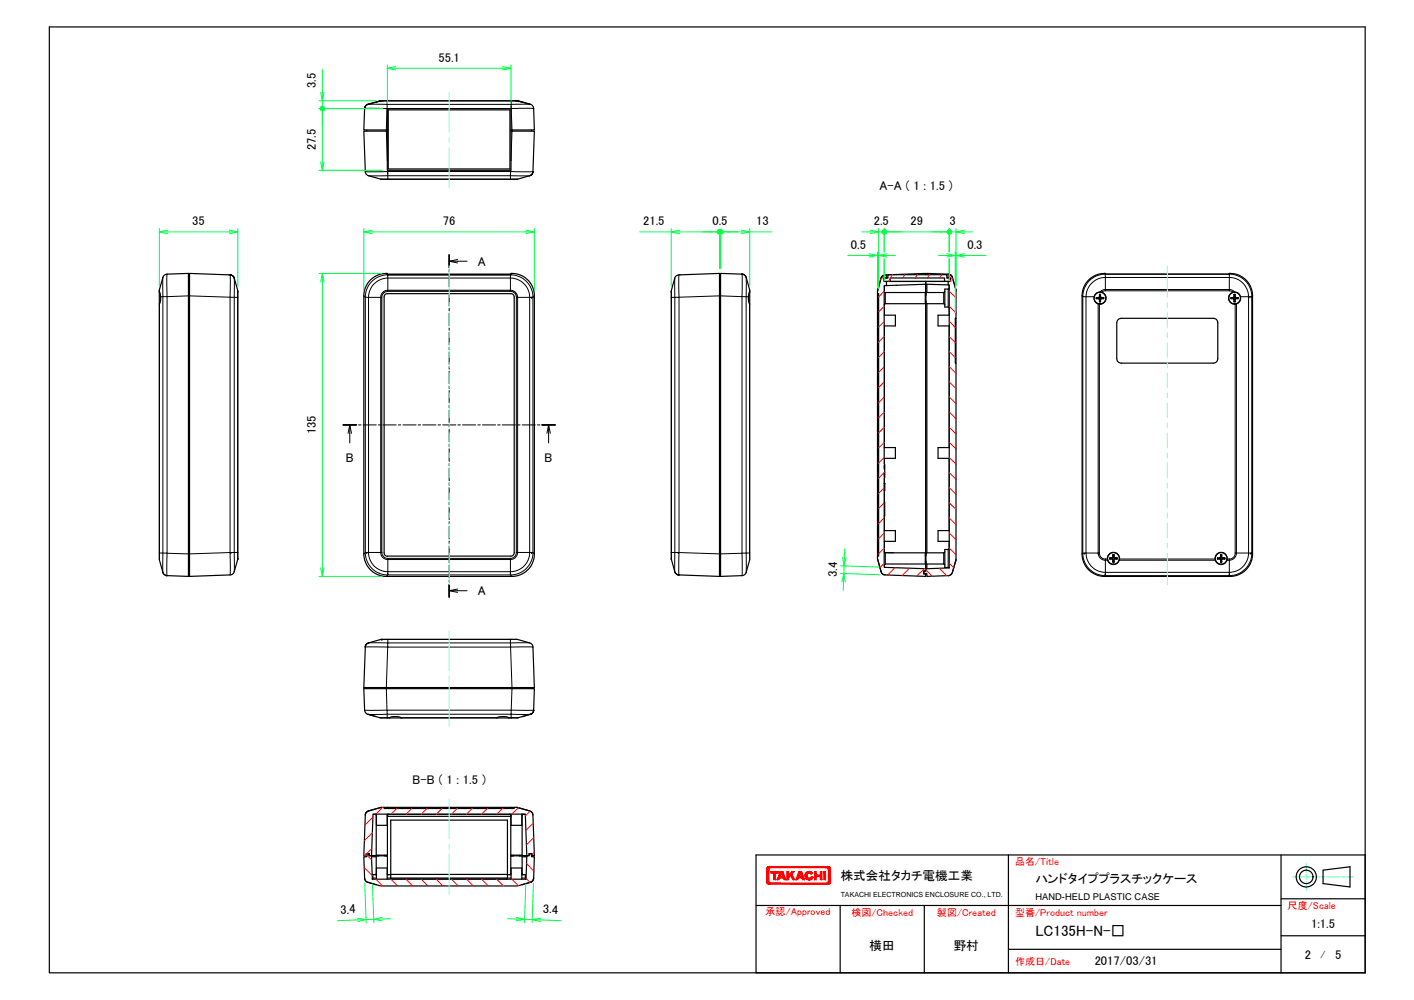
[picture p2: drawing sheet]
<svg xmlns="http://www.w3.org/2000/svg" width="420mm" height="297mm" viewBox="0 0 420 297" stroke-linecap="round" stroke-linejoin="round" font-family="sans-serif">
<g fill="none" stroke="#000" stroke-width=".3">
<path d="M109.3 31h42.6M113.4 30h1.7M115.1 29.9l36.8 .1M115.1 30l-.1 1.3a.68 .68 0 0 1-.1 .9 .68 .68 0 0 1-.9 0h-5.7M151.9 31v1.2M151.9 30h1.6M151.9 29.9v.1M151.9 30v1M151.9 32.2h-36.9l-.2 6.7 .3 8.7M151.9 32.2h6.7M151.9 32.2l.2 6.7-.3 8.7M154 30h.1"/>
<path d="M157.6 31h-5.7M109.5 52.2h47.9M113.1 53.2l2.1 .1M115.2 50.6v.3l-.3 .1-6.3-.1M151.7 50.6v.3h-36.5v2.3l36.5 .1M158.4 50.9h-6.7v2.3h2.1M133.5 77.6h5.3M133.5 75.7v3.8M136 77.1l-2.5 .5 2.5 .5M47.4 86v.7M47.4 90.3v74M47.7 88.1h.7"/>
<path d="M48.4 82.4v5.7M48.4 88.1h1.2v76.2h-1.2M48.4 88.1v76.2M49.6 81.4v6.7l6.7-.2 12.1 .4v75.8h1.2M68.4 81.6v5.7a.75 .75 0 0 0 .1 .9 .75 .75 0 0 0 .9 .1h1.2M69.6 82.6v81.5M70.6 86.2v2.1M70.7 88.3v75.8M108.1 87.9l.5 .4v75.8h.9M113.1 88.3h.4v75.8h-.4zM114.8 81.2l.3 .3M115.2 81.6a6.5 6.5 0 0 0-6.6 6.7h4.5a2.17 2.17 0 0 1 2.1-2.1v.4a1.74 1.74 0 0 0-1.7 1.7"/>
<path d="M115.2 81.6h.1M133.5 80.1v.7M133.5 81.5v3.7M133.5 85.9v.7M133.5 87.2v3.8M133.5 91.6v.8M133.5 93v3.8M133.5 97.4v.7M133.5 98.7v3.8M151.7 86.6a1.74 1.74 0 0 1 1.7 1.7h.4a2.17 2.17 0 0 0-2.1-2.1v-3.8a.51 .51 0 0 1 .3-.8 6.6 6.6 0 0 1 6.4 6.7l.4-.4M151.7 81.6h-36.5v4.6h36.5v.4h-36.5M152.1 81.2l-.3 .3"/>
<path d="M153.4 88.3v75.8M157.4 88.3h1v75.8h-1zM199.5 86.2v2.1M200.5 82.6v5.7h-1v75.8h1M200.5 88.3h1.3v75.8h-1.3zM201.8 81.6v6.7l12-.4 6.7 .2v76.2M220.5 81.4v5.7a.73 .73 0 0 0 .1 .9 .73 .73 0 0 0 .9 .1h.2M221.7 88.1h.7M221.7 88.1v76.2M221.7 82.4v5.7M222.7 86v.7M222.7 90.3v74"/>
<path d="M260.7 88.2h.4M260.8 86.2h.1M262.8 84.9v1.8M262.8 90.3v3.3M262.8 96.8v36.1M263.1 86.9v3.3M280.4 86.9v3.3M281.7 85.9v5.3M282 84.6v1.1M282 91.4v2.2M282 96.8v36.1M283.9 95.9h.2"/>
<path d="M321.5 87.9l.2 .2v76.2M322.7 88.1v76.2M322.7 88.1h2.4M325.7 88.4v.3M325.8 88.4v.3M326.3 90.3v74M326.5 88.4v.1M326.5 88.6v.2M326.7 90.3v74M326.7 88.2h.1M326.7 88.9h.1M326.7 89.7h.3"/>
<path d="M326.7 87.5h.3M326.7 89.6h.3M326.7 87.4h.3M327 88.2h.1M327 88.9h.1M327.2 88.4v.1M327.2 88.6v.2M327.9 88.4v.3M328 88.4v.3M328.2 81.2l.2 .2M328.4 81.4l.1 1M328.4 81.4a6.6 6.6 0 0 0-6.6 6.7h.9"/>
<path d="M328.5 82.4h36.8a5.7 5.7 0 0 1 5.7 5.7M328.5 86.4h36.8M328.5 86h36.8v.4M328.5 82.4a5.8 5.8 0 0 0-5.8 5.7M328.5 86l-1.1 .3-.6 .4M328.5 82.4v3.6M328.5 86v.4l-1.2 .4M365.3 86.4l1.1 .4M365.5 81.2l-.2 .2h-36.9M365.7 88.4v.3M365.8 88.4v.3M366.5 88.4v.1"/>
<path d="M366.5 88.6v.2M366.7 88.2h.1M366.7 88.9h.1M366.7 89.6h.3M366.7 87.4h.3M366.7 89.7h.3M366.7 87.5h.3M366.9 86.7l-.7-.5-.9-.2v-3.8a.46 .46 0 0 1-.1-.5 .46 .46 0 0 1 .4-.3 6.6 6.6 0 0 1 6.4 6.7l.2-.2M366.9 88.2h.2M366.9 88.9h.2M367 90.3v74M367.2 88.4v.1"/>
<path d="M367.2 88.6v.2M367.4 90.3v74M367.9 88.4v.3M368 88.4v.3M368.6 88.1h2.4M371 88.1h1v76.2h-1M371 88.1v76.2M133.5 103.1v.8M133.5 104.5v3.7M133.5 108.9v.7M133.5 110.3v3.7M133.5 114.7v.7"/>
<path d="M133.5 116v3.8M283.9 106.6h.2M102 126.2h3.9M103.4 128.7l.5-2.5 .5 2.5M103.9 126.2v5.4M106.5 126.2h.8M107.9 126.2h3.9M112.4 126.2h.8M113.8 126.2h3.9M118.4 126.2h.7M119.7 126.2h3.9M124.2 126.2h.8"/>
<path d="M125.6 126.2h3.9M130.2 126.2h.7M131.5 126.2h4M133.5 120.4v.8M133.5 121.8v3.7M133.5 126.2v.7M133.5 127.5v3.8M133.5 131.9v.8M133.5 133.3v3.8M133.5 137.7v.7M133.5 139.1v3.7M136 126.2h.8"/>
<path d="M137.4 126.2h3.9M142 126.2h.7M143.4 126.2h3.9M147.9 126.2h.7M149.2 126.2h4M153.8 126.2h.7M155.2 126.2h3.9M159.7 126.2h.7M161 126.2h4M162.5 128.7l.5-2.5 .5 2.5M163 126.2v5.4M262.8 136.1v1.8"/>
<path d="M282 136.1v21.5M133.5 143.4v.8M133.5 144.8v3.8M133.5 149.2v.7M133.5 150.6v3.7M133.5 155v.7M133.5 156.3v3.8M262.7 143.9h.2M262.7 144.1h.2M262.7 144.4h.2M262.7 144.8h.2M262.7 145.1h.2"/>
<path d="M262.7 145.3h.2M262.8 141.9v1.7M262.8 145.7v3.5M262.8 153.2v4.4M47.3 164.3h.1M47.4 164.3h.1M47.4 164.3v2.1M47.4 164.3h1M48.4 164.3v5.7M68.4 170.8v-6.7l-12.1 .4-6.7-.2v6.7M69.6 164.1v5.7M69.6 164.1h1"/>
<path d="M70.6 164.1v2.1M108.1 164.5l.5-.4a6.6 6.6 0 0 0 6.6 6.7l-.4 .4M109.5 164.1v-75.8a5.8 5.8 0 0 1 5.7-5.7h36.5a5.8 5.8 0 0 1 5.7 5.7h-3.6v75.8h3.6M109.5 164.1h3.6a2.1 2.1 0 0 0 2.1 2.1v-.3M109.5 164.1a5.7 5.7 0 0 0 5.7 5.7M113.5 164.1a1.73 1.73 0 0 0 1.7 1.8M115.2 165.9h36.5M115.2 169.8h36.5v1h-36.5zM133.5 175.5h5.3M133.5 160.7v.8M133.5 162.1v3.7M133.5 166.5v.7"/>
<path d="M133.5 167.8v3.8M133.5 172.2v.8M133.5 173.6v3.8M136 175l-2.5 .5 2.5 .5M151.7 165.9v.3h-36.5v3.6M153.4 164.1h.4a2.1 2.1 0 0 1-2.1 2.1v3.6a5.7 5.7 0 0 0 5.7-5.7M153.4 164.1a1.73 1.73 0 0 1-1.7 1.8M158.8 164.5l-.4-.4a6.6 6.6 0 0 1-6.7 6.7l.4 .4M199.5 164.1v2.1M200.5 164.1v5.7M220.5 164.3l-6.7 .2-12-.4v6.7M220.5 164.3v6.7"/>
<path d="M221.7 164.3v5.7M221.7 164.3h-1.2M221.7 164.3h1M222.7 164.3h.1M222.7 164.3v2.1M260.7 164.2h.4M262.8 167.7v.8M262.8 160.8v3.3l2.7 .1M263.1 164.2v3.3M274.9 164.5h.2M280.4 164.2v3.3M281.7 163.2v5.4"/>
<path d="M282 168.7h.1M282 160.8v2.3M284 166.4h.1M321.7 164.3a6.6 6.6 0 0 0 6.7 6.7l-.2 .2M321.7 164.3l-.2 .2M322.7 164.3h3.6M322.7 164.3h-1M322.7 164.3a5.8 5.8 0 0 0 5.8 5.7M326.3 164.3h.1M326.3 164.3h.4M326.3 164.3a2.17 2.17 0 0 0 2.2 2.1v-.3M326.7 164.3a1.77 1.77 0 0 0 1.8 1.8"/>
<path d="M328.5 166.1h.5M328.5 170h36.8v1h-36.9zM329.1 166.4h-.6v3.6M329.8 165.7v.3M329.9 165.7v.3M330.5 165.7v.1M330.5 165.9v.2M330.7 165.5h.1M330.7 166.2h.1M330.7 166.9h.3M330.7 164.8h.3M330.7 167h.3"/>
<path d="M330.9 165.5h.2M330.9 166.2h.2M331.2 165.9v.2M331.2 165.7v.1M331.9 165.7v.3M332.6 166.4h28.5M332.6 166.1h28.4M361.7 165.7v.3M361.8 165.7v.3M362.5 165.7v.1M362.5 165.9v.2M362.7 165.5h.1"/>
<path d="M362.7 166.2h.1M362.7 166.9h.3M362.7 164.8h.3M362.7 167h.3M362.9 165.5h.1M362.9 166.2h.1M363.2 165.7v.1M363.2 165.9v.2M363.9 165.7v.3M364.6 166.1h.7M365.3 166.1v.3h-.7M367 164.3h.4"/>
<path d="M367 164.3a1.74 1.74 0 0 1-1.7 1.8M367.4 164.3a2.17 2.17 0 0 1-2.1 2.1v3.6a5.7 5.7 0 0 0 5.7-5.7M367.4 164.3h3.6M367.4 164.3h.1M372.2 164.5l-.2-.2a6.6 6.6 0 0 1-6.7 6.7l.2 .2M108.6 192.2h6.6l-.4 12 .2 6.7h-6.7M109.5 191h5.7M115.2 189.9h-2.1M115.2 191h36.5v1.2h-36.5zM151.7 189.9h-36.5v1.1M153.8 189.9h-2.1v1.1h5.7M158.4 192.2h-6.7l.4 12-.2 6.7h6.7"/>
<path d="M109.3 212.2h5.8v1h-2.2M115 210.9h36.9v.4v.9h-36.8zM115.7 213.2l-.6 .1M119.2 213.2h28.5M151.9 212.2h5.7M151.9 212.2v1h-.7M154 213.2l-2.1 .1M115.1 239.8v.4M151.8 239.8v.4M153.8 239.9h.1M108.8 253.6v.6M109.7 253.6h.1"/>
<path d="M110.8 241.9h.8M111.8 242.1h.1M111.8 259.5h.1M114.8 254v.2M115.1 242.1h.1M115.1 259.5h.1M115.2 241.9v.6M115.2 241.9h36.4M151.7 241.9v.6M151.8 242.1h.1M151.8 259.5h.1M152.1 254v.2"/>
<path d="M152.1 254.2h.1M155.1 242.1h.1M155.1 259.5h.1M155.3 241.9h.8M157.3 253.6h.1M158.1 253.6v.6M110.6 261.1h.1M110.8 260.8h1.1M115.1 260.8h1M116.3 261.1h34.4M150.8 260.8h1.1M155.1 260.8h1"/>
<path d="M156.2 261.1h.1"/>
</g>
<g fill="none" stroke="#000" stroke-width=".36">
<path d="M14.7 8h390.9v281h-390.9zM108.4 31.9l-.3 6.7h7M108.8 31.3l-.5 .9 .5-.9 .5-.3zM109 38.6v.3M112.9 30l-3.6 1M112.9 30l-1.1 .3M113.9 29.9h39.1M113.9 29.9l-4.6 1.1M113.9 29.9l-1 .1M115.1 38.9h-7l.5 12.3 .3 .6 .5 .4 3.9 1.1h40.3l3.8-1.1M115.1 32.3h36.7v18.3h-36.7zM115.4 32.6h36.1v17.6h-36.1z"/>
<path d="M151.8 38.9h7l-.4 12M153 29.9l1 .1M153 29.9l4.6 1.1M154 30l3.6 1M154 30l1.1 .3M157.6 31l.8 .5 .2 .7 .2 6.4h-7M157.9 38.6v.3M158.4 50.9l-.1 .4M158.4 50.9l-.3 .9-.7 .4 .7-.4zM47.3 86.8l1.1-4.5 .5-.6 .7-.3 6.4-.2v90l-6.4-.2M47.3 90.3v75.8l1.1 4 .5 .7 .7 .2M47.3 86.8l.3 .6 .1 1.4-.4 1.5"/>
<path d="M47.3 86.8v3.5M56 82.1h.3M56 81.6h.3M68.4 81.6l.7 .3 .5 .7-.5-.7zM68.7 81.7l-12.4-.5v90l12.5-.5 .8-.8 1-3.7 .1-79.6-1.1-4M109.9 83.4a6.7 6.7 0 0 1 5.2-2.2v.4h36.7v-.4a6.7 6.7 0 0 1 7 6.7v76.6a6.6 6.6 0 0 1-6.7 6.7h-37.3a6.7 6.7 0 0 1-6.7-6.7v-76.6a6.8 6.8 0 0 1 1.8-4.5zM114.5 87.4l.6-.2h36.7l.4 .1 .5 .5 .1 76.4-.6 .9-37.3 .1-.7-.6-.1-76.4zM115.1 81.4h36.7M213.8 82.1h.3M213.8 81.6h.3M220.5 81.4l.7 .3 .5 .5 1.1 4.6M220.5 81.4l-6.4-.2v90l6.4-.2 .7-.2 .5-.6 1.1-4v-75.9"/>
<path d="M220.5 81.4l.3 .1M222.7 86.7l-.2 .4-.1 1.5 .4 1.7M222.7 86.7l.1 .1M222.8 86.8v3.5M260.7 87.2v78M262.3 81.9l1.1-.3v1h-.7v1h.7v1.2l-.7 .1v83.5l12.4 .5v.7h-.6v.9h.6v.7l-12.1-.4a1.28 1.28 0 0 1-1.2-1l-1.1-3.8v-.8h.4v-78h-.4v-.8l1.2-4zM262.7 86.6l.4 .3h11.8v3.3h-11.8l-.4 .4M262.7 82.6h1.1v-1h17.6v1h1v1h-1.7v-1h-16.2v1h-1.8zM262.7 93.6h3.4v3.2h-3.4M263 81.6l-.7 .3-.4 .5-1.2 4.2M263.4 83.6h18.3M263.4 82.5h.4"/>
<path d="M264.5 83.6h16.2M274.9 89.4h.2M274.9 87.7h.2M275.1 84.4l-11.7 .4M275.1 84.4v3.3M275.1 81.6v-.4l-11.7 .4M275.1 83.6v.8M275.1 89.4v75.6M275.1 84.4l6.6 .2M275.4 84.4v2.5M275.4 90.2v74M280.7 86.6l-.3 .3h-5.3v3.3h5.3l.3 .4"/>
<path d="M281.4 82.5h.3M281.7 81.4h.1a1.37 1.37 0 0 1 1.2 1l1.1 3.8v8.4h-.2v13.3h.2v58.3l-1.1 3.8a1.32 1.32 0 0 1-1.2 1l-6.4 .2v-.9h-.9v-.6h.6v-.8l7-.2v-84l-.4-.1v-1h.8v-1.1h-.8zM281.7 81.4l-6.3-.2v.4M281.8 81.4l.8 .4 .4 .6M281.8 81.4a1.37 1.37 0 0 1 1.2 1M282.1 85.5l-.2 .4h-1.2v5.3h1.2l.2 .3M282.1 93.6h-3.4v3.2h3.4M283 82.4l1.1 4M284.1 94.6v13.3M323.3 83.4a6.7 6.7 0 0 1 5.2-2.2v.2h36.7v-.2a6.6 6.6 0 0 1 7 6.7v76.6a6.7 6.7 0 0 1-6.7 6.7h-37.3a6.7 6.7 0 0 1-6.7-6.7v-76.6a6.7 6.7 0 0 1 1.8-4.5zM326.3 88.6l.4 .1 .1 .4M326.7 87.4l.1 .6h.2v-.6l.1 .9 .9 .1-.6 .1v.1l.6 .1-.9 .1-.1 .9v-.6h-.2l-.1 .6-.1-.9-.9-.1 .6-.1v-.1l-.6-.1a.71 .71 0 0 0 .9-.1 .71 .71 0 0 0 .1-.9z"/>
<path d="M326.8 88l-.1 .4-.4 .1M327 88v.4l.4 .1M327.4 88.6l-.4 .1v.4M332.3 94.9l.9-.3h27.3a1.3 1.3 0 0 1 1.4 1.3v10.7a1.3 1.3 0 0 1-1.4 1.3h-27.3a1.37 1.37 0 0 1-1.4-1.3v-10.7zM366.3 88.6l.4 .1 .1 .4M366.7 87.4l.1 .6h.1l.1-.6 .1 .9 .9 .1-.6 .1v.1l.6 .1-.9 .1-.1 .9-.1-.6h-.1l-.1 .6-.1-.9-.9-.1 .6-.1v-.1l-.6-.1a.7 .7 0 0 0 .9-.1 .7 .7 0 0 0 .1-.9zM366.8 88l-.1 .4-.4 .1M366.9 88l.1 .4 .4 .1M367.4 88.6l-.4 .1-.1 .4M262.7 138.7h.2M262.7 132.9h3.4v3.2h-3.4M262.9 138.2v.5"/>
<path d="M262.9 138.7v.7M282.1 132.9h-3.4v3.2h3.4M262.7 145.7h.1M262.7 149.2v4M262.7 143.6h.2M262.7 157.6h3.4v3.2h-3.4M262.9 143.9v.6M262.9 144.7v.7M262.9 143.6h.1M262.9 140.3v1.2M282.1 157.6h-3.4v3.2h3.4M49.3 170.9l.3 .1"/>
<path d="M56 170.3h.3M200.5 169.8l.6 .8 .7 .2-.7-.2zM200.5 169.8l-1-3.8v-79.6l1.2-4.2a1.48 1.48 0 0 1 1.4-.6l11.7-.4v90l-12-.4M201.4 170.7l.4 .1M213.8 170.3h.3M260.7 165.9l1.2 4.1 .4 .6 .7 .2M262.7 163.9l.4 .3h11.8v3.3h-11.8l-.4 .4M274.5 169.6v.1M274.9 166.8h.2M274.9 165h.2M275.1 170.3v.2M275.1 166.8v2.1"/>
<path d="M275.4 167.5v1.4M280.7 163.9l-.3 .3h-5.3v3.3h5.3l.3 .4M282.1 162.9l-.2 .3h-1.2v5.4l1.3 .1M284.1 166.1l-1.2 4.2-1.1 .7M330.3 165.9l.4 .1 .1 .4M330.7 164.8l.1 .5 .2-.5 .1 .8 .8 .1-.5 .1v.1l.5 .1-.8 .1-.1 .9-.1-.6-.2 .6-.1-.9-.8-.1 .5-.1v-.1l-.5-.1 .8-.1zM330.8 165.3l-.1 .4-.4 .1M330.9 165.3l.1 .4 .4 .1M331.4 165.9l-.4 .1-.1 .4M362.3 165.9l.4 .1 .1 .4M362.7 164.8l.1 .5h.1l.1-.5 .1 .8 .8 .1-.5 .1v.1l.5 .1-.8 .1-.1 .9-.1-.6h-.1l-.1 .6-.1-.9-.9-.1 .6-.1v-.1l-.6-.1 .9-.1zM362.8 165.3l-.1 .4-.4 .1"/>
<path d="M362.9 165.3l.1 .4 .4 .1M363.4 165.9l-.4 .1-.1 .4M109.1 191.2l-.5 .5v.5l.1-.7 .8-.5zM109.5 191l3.8-1.1h40.5l3.9 1.2 .6 .8 .5 12.3h-50.7l.5-12.3M109 204.2v.4M109.3 212.2l3.8 1 2.6 .1M109.3 212.2l2.4 .7M115.7 213.3a4.2 4.2 0 0 1 3.5 0M115.7 213.3h3.5M119.2 213.3h28.5M147.7 213.3a4.2 4.2 0 0 1 3.5 0M147.7 213.3h3.5"/>
<path d="M155.2 212.9l2.4-.7-3.8 1-2.6 .1M157.9 204.2v.4M158.6 210.9l-.1 .4M158.6 210.9l.2-6.3h-50.7l.2 6.3 .5 1 .5 .3M158.6 210.9l-.2 .7-.8 .6 .8-.6zM113.5 239.8l-4 1.1M114.1 239.8h38.7M153.4 239.8l4.3 1.2 .4 .4 .3 .7M108.1 254.5h.9v-.9h.7v.6h.7l.3 7h45.5l.3-7h.8v-.6h.6v.9h.9l-.2 6.3a1.33 1.33 0 0 1-1 1.3l-4 1.1h-40.3l-4-1.1a1.27 1.27 0 0 1-1-1.3zM108.8 254.2h.2M109 241.2l4.5-1.4h.6v.4h38.7v-.4h.6l4 1.1a1.32 1.32 0 0 1 1 1.2l.4 12.1h-.7v-.6h-.9v.6h-.7l-.5-12.4h-45.1l-.5 12.4h-.7v-.6h-.9v.6h-.7l.5-12.1zM109 241.2l-.4 .9 .1-.7 .8-.5z"/>
<path d="M110.4 254.5h1.4M111.5 241.8l.3 .3v11.9h3.3v-11.9l.4-.3M111.5 259.8l.3-.3v-5.3h3.3v5.3l.4 .3M111.9 241.8v3.4h3.2v-3.4M111.9 259.8h-1.1l-.2 1.3M112.6 254l-2.2 .2M114.3 254l.8 .2v-.2M115.1 259.8h1v1M115.1 242.5h36.7M116.1 243.6h34.7v16.1h-34.7zM151.5 241.8l.3 .3v11.9h3.3v-11.9l.4-.3M151.5 259.8l.3-.3v-5.3h3.3v5.3l.4 .3"/>
<path d="M151.9 241.8v3.4h3.2v-3.4M151.9 259.8h-1.1v1M152.6 254l-.8 .2v-.2M154.3 254l2.2 .2M155.1 259.8h1l.2 1.3M155.1 254.5h1.4M157.9 254.2h.2M299.6 254v35M380.7 254v35M393.1 258.5l8-1v6l-8-1zM405.6 254h-180.9v35h180.9M108.3 260.8l.3 .7 .4 .5 2.7 .8"/>
<path d="M110.6 261.1h.1M111.7 262.7l.1 .1M111.9 261.2v-3.4h3.2v3.4M116.1 260.8h34.7M116.1 260.8l.3 .4M150.8 260.8l-.3 .4M151.9 261.2v-3.4h3.2v3.4M156.3 261.1h.1M157.6 262.1l-2.5 .7M158.6 260.8l-.3 .9-.7 .4a1.32 1.32 0 0 0 1-1.3zM224.7 269h156M249.6 269v20"/>
<path d="M274.6 269v20M380.7 278h24.9M380.7 267h24.9M299.6 282h81.1"/>
<circle cx="326.9" cy="88.6" r="1.74"/>
<circle cx="326.9" cy="88.5" r="1.8"/>
<circle cx="366.8" cy="88.5" r="1.81"/>
<circle cx="366.9" cy="88.6" r="1.74"/>
<circle cx="330.8" cy="165.9" r="1.72"/>
<circle cx="330.9" cy="165.9" r="1.81"/>
<circle cx="362.8" cy="165.9" r="1.72"/>
<circle cx="362.9" cy="165.9" r="1.8"/>
<circle cx="388.2" cy="260.5" r="2"/>
<circle cx="388.2" cy="260.5" r="3"/>
</g>
<g fill="#000">
<circle cx="151.9" cy="31.5" r=".18"/>
<circle cx="115.2" cy="51.3" r=".18"/>
<circle cx="47.3" cy="86.4" r=".18"/>
<circle cx="70.7" cy="86.6" r=".18"/>
<circle cx="157.9" cy="88.3" r=".18"/>
<circle cx="199.5" cy="86.6" r=".18"/>
<circle cx="222.8" cy="86.4" r=".18"/>
<circle cx="371.4" cy="88.1" r=".18"/>
<circle cx="68.6" cy="164.1" r=".18"/>
<circle cx="70.7" cy="165.9" r=".18"/>
<circle cx="109" cy="164.1" r=".18"/>
<circle cx="115.2" cy="170.3" r=".18"/>
<circle cx="151.7" cy="170.3" r=".18"/>
<circle cx="157.9" cy="164.1" r=".18"/>
<circle cx="199.5" cy="165.9" r=".18"/>
<circle cx="201.6" cy="164.1" r=".18"/>
<circle cx="322.2" cy="164.3" r=".18"/>
<circle cx="328.4" cy="170.5" r=".18"/>
<circle cx="365.3" cy="170.5" r=".18"/>
<circle cx="371.5" cy="164.3" r=".18"/>
<circle cx="113.5" cy="189.9" r=".18"/>
<circle cx="115.2" cy="192" r=".18"/>
<circle cx="151.7" cy="192" r=".18"/>
<circle cx="153.4" cy="189.9" r=".18"/>
</g>
<g fill="#f00" stroke="#f00" stroke-width=".3">
<path d="M246.1 258.3l.7 3.7-.7-.3z"/>
<path d="M246.1 261.7l.7 .3-.7-.1z"/>
<path d="M246.1 261.9l.7 .1z"/>
<path d="M246.1 262l.6 .3-.8-.2z"/>
<path d="M246.1 262l.7 .1-.1 .2z"/>
<path d="M246.1 262h.7v.1z"/>
<path d="M245.8 262.2l.7 .4z"/>
<path d="M245.9 262.1l.7 .4-.1 .1z"/>
<path d="M245.9 262.1l.8 .2-.1 .2z"/>
<path d="M245.7 262.3l.4 .4z"/>
<path d="M245.8 262.2l.5 .5z"/>
<path d="M245.8 262.2l.7 .4-.2 .1z"/>
<path d="M245.5 262.3l.6 .4z"/>
<path d="M229.1 262.3h16.4l.6 .4z"/>
<path d="M228.5 262.7l.6-.4 17 .4z"/>
<path d="M228.5 262.7l.6-.4z"/>
<path d="M228.8 262.2l.1 .1-.4 .4z"/>
<path d="M228.1 262.6l.7-.4z"/>
<path d="M228.1 262.6l.7-.4-.5 .5z"/>
<path d="M228.3 262.7l.5-.5z"/>
<path d="M227.9 262.3l.8-.2z"/>
<path d="M227.9 262.3l.8-.2-.7 .4z"/>
<path d="M228 262.5l.7-.4-.6 .5z"/>
<path d="M227.8 262h.8z"/>
<path d="M227.8 262h.8l-.8 .1z"/>
<path d="M227.8 262.1l.8-.1-.7 .3z"/>
<path d="M227.8 262l.7-.3v.2z"/>
<path d="M228.5 258.3v3.4l-.7 .3z"/>
<path d="M227.8 258.1l.7 .2-.7 3.7z"/>
<path d="M227.8 258.1h.7v.2z"/>
<path d="M227.8 258.1l.8-.1z"/>
<path d="M227.9 257.7l.8 .2z"/>
<path d="M227.9 257.7l.7 .3-.8-.1z"/>
<path d="M227.8 257.9l.8 .1-.8 .1z"/>
<path d="M228.1 257.5l.7 .3z"/>
<path d="M228 257.6l.1-.1 .6 .4z"/>
<path d="M228 257.6l.7 .3-.8-.2z"/>
<path d="M228.5 257.4l.4 .3z"/>
<path d="M228.3 257.4l.5 .4z"/>
<path d="M228.1 257.5l.2-.1 .5 .4z"/>
<path d="M228.5 257.4l.6 .3z"/>
<path d="M228.5 257.4l17 .3h-16.4z"/>
<path d="M228.5 257.4h17.6l-.6 .3z"/>
<path d="M245.5 257.7l.6-.3z"/>
<path d="M245.7 257.7l.4-.3z"/>
<path d="M245.8 257.8l.7-.3-.6 .4z"/>
<path d="M245.8 257.8l.5-.4 .2 .1z"/>
<path d="M246.1 257.4h.2l-.5 .4z"/>
<path d="M245.9 257.9l.8-.2z"/>
<path d="M245.9 257.9l.7-.3 .1 .1z"/>
<path d="M245.9 257.9l.6-.4 .1 .1z"/>
<path d="M246.1 258l.7 .1z"/>
<path d="M246.1 258l.7-.1v.2z"/>
<path d="M246.1 258l.6-.3 .1 .2z"/>
<path d="M246.1 258.1h.7l-.7 .2z"/>
<path d="M246.1 258.3l.7-.2v3.9z"/>
<path d="M230.5 259.4l.8-.5v.5z"/>
<path d="M229 258.9h2.3l-.8 .5z"/>
<path d="M229 258.9l1.5 .5h-.6z"/>
<path d="M229 258.9l.9 .5h-.9z"/>
<path d="M229.9 259.4l.6 1.9h-.6z"/>
<path d="M229.9 259.4h.6v1.9z"/>
<path d="M231.9 260.3h.6l.2 .5z"/>
<path d="M232.5 260.3l1 1-.8-.5z"/>
<path d="M232.6 258.9l.9 2.4-1-1z"/>
<path d="M231.8 258.9l.4 .5-.3 .9z"/>
<path d="M231.8 258.9l.1 1.4-1 1z"/>
<path d="M231.9 260.3l-.2 .5-.8 .5z"/>
<path d="M230.9 261.3l.8-.5-.2 .5z"/>
<path d="M231.8 258.9h.8l-.4 .5z"/>
<path d="M232.6 258.9l-.1 1.4-.3-.9z"/>
<path d="M231.9 260.3l.8 .5h-1z"/>
<path d="M232.7 260.8l.8 .5h-.6z"/>
<path d="M235.3 259.7l.3 1.6-.7-1.2z"/>
<path d="M234.4 259.9l.9-.2-.4 .4z"/>
<path d="M234.4 259.9l.5 .2-.5 .6z"/>
<path d="M234.4 259.9v.8l-.6 .6z"/>
<path d="M234.4 260.7v.6h-.6z"/>
<path d="M235.3 259.7l.9 1.6h-.6z"/>
<path d="M235.3 258.9h.8l-.8 .8z"/>
<path d="M235.3 258.9v.8l-.9 .2z"/>
<path d="M233.8 258.9h.6v1z"/>
<path d="M233.8 258.9l.6 1-.6 1.4z"/>
<path d="M237.5 260.3h.6l.2 .5z"/>
<path d="M238.1 260.3l1 1-.8-.5z"/>
<path d="M238.2 258.9l.9 2.4-1-1z"/>
<path d="M237.4 258.9l.4 .5-.3 .9z"/>
<path d="M237.4 258.9l.1 1.4-1 1z"/>
<path d="M237.5 260.3l-.2 .5-.8 .5z"/>
<path d="M236.5 261.3l.8-.5-.2 .5z"/>
<path d="M237.4 258.9h.8l-.4 .5z"/>
<path d="M238.2 258.9l-.1 1.4-.3-.9z"/>
<path d="M237.5 260.3l.8 .5h-1z"/>
<path d="M238.3 260.8l.8 .5h-.6z"/>
<path d="M241 259.6l.5-.3z"/>
<path d="M241.4 259.2l-.4 .4z"/>
<path d="M241 259.5l.4-.3z"/>
<path d="M241.3 259.1l-.3 .4z"/>
<path d="M241.3 259.1l-.4 .4z"/>
<path d="M240.9 259.5l.4-.4z"/>
<path d="M241.2 259.1l-.3 .4z"/>
<path d="M241.1 259l-.3 .4z"/>
<path d="M240.9 258.9l-.1 .5z"/>
<path d="M240.8 258.9l-.1 .5z"/>
<path d="M240.8 258.9l-.2 .5z"/>
<path d="M240.7 258.9l-.1 .5z"/>
<path d="M240.5 258.8v.5z"/>
<path d="M240.4 258.8l.1 .5z"/>
<path d="M240.3 258.9l.1 .4z"/>
<path d="M240.1 258.9l.2 .4z"/>
<path d="M240.1 258.9l.2 .5z"/>
<path d="M240 258.9l.3 .5z"/>
<path d="M240 258.9l.2 .5z"/>
<path d="M239.9 259l.3 .4z"/>
<path d="M239.8 259l.3 .4z"/>
<path d="M239.8 259l.3 .5z"/>
<path d="M239.7 259.1l.4 .4z"/>
<path d="M239.7 259.1l.3 .4z"/>
<path d="M239.6 259.2l.4 .3z"/>
<path d="M239.6 259.2l.4 .4z"/>
<path d="M239.6 259.2l.4 .4-.5-.3z"/>
<path d="M239.5 259.3l.5 .3z"/>
<path d="M239.5 259.3l.4 .4z"/>
<path d="M239.4 259.4l.5 .3z"/>
<path d="M239.3 259.5l.5 .3z"/>
<path d="M239.3 259.6l.5 .2z"/>
<path d="M239.3 259.6l.5 .3z"/>
<path d="M239.2 259.8l.6 .1z"/>
<path d="M239.2 259.9h.6z"/>
<path d="M239.2 259.9l.6 .1h-.6z"/>
<path d="M239.2 260l.6 .1z"/>
<path d="M239.2 260.2l.6-.1z"/>
<path d="M239.2 260.2h.6z"/>
<path d="M239.2 260.3l.6-.1z"/>
<path d="M239.2 260.3h.6z"/>
<path d="M239.2 260.4l.6-.1z"/>
<path d="M239.3 260.5l.5-.1z"/>
<path d="M239.3 260.7l.5-.2z"/>
<path d="M239.4 260.8l.4-.3z"/>
<path d="M239.4 260.8l.5-.3-.4 .4z"/>
<path d="M239.5 260.9l.4-.4z"/>
<path d="M239.5 260.9l.5-.3z"/>
<path d="M239.5 261l.5-.4z"/>
<path d="M239.5 261l.5-.3z"/>
<path d="M240 260.7l-.4 .4z"/>
<path d="M239.6 261.1l.4-.4-.3 .5z"/>
<path d="M240 260.7l-.3 .5z"/>
<path d="M240.1 260.8l-.4 .4z"/>
<path d="M240.1 260.8l-.3 .4z"/>
<path d="M240.1 260.8l-.1 .5z"/>
<path d="M240.2 260.9l-.2 .4z"/>
<path d="M240.2 260.9l-.1 .4z"/>
<path d="M240.3 260.9l-.1 .5z"/>
<path d="M240.4 260.9l-.2 .5z"/>
<path d="M240.4 260.9v.5z"/>
<path d="M240.4 260.9l.1 .5z"/>
<path d="M240.5 260.9l.1 .5z"/>
<path d="M240.6 260.9v.5z"/>
<path d="M240.6 260.9l.2 .4z"/>
<path d="M240.7 260.9l.2 .4z"/>
<path d="M240.7 260.9l.3 .4z"/>
<path d="M240.8 260.8l.2 .5z"/>
<path d="M240.9 260.8l.2 .4z"/>
<path d="M240.9 260.8l.3 .4z"/>
<path d="M240.9 260.7l.3 .5z"/>
<path d="M240.9 260.7l.4 .3z"/>
<path d="M241 260.7l.4 .2z"/>
<path d="M241 260.6l.4 .3z"/>
<path d="M241 260.6l.5 .2z"/>
<path d="M241.1 260.5l.4 .3z"/>
<path d="M241.1 260.5l.5 .3z"/>
<path d="M241.1 260.5l.5 .1z"/>
<path d="M241.1 260.4l.5 .2z"/>
<path d="M242 258.9h.6v1z"/>
<path d="M242 258.9l.6 1-.6 1.4z"/>
<path d="M242.6 259.9v.5l-.6 .9z"/>
<path d="M242.6 260.4v.9h-.6z"/>
<path d="M242.6 259.9l1.1 .5h-1.1z"/>
<path d="M242.6 259.9h1.1v.5z"/>
<path d="M243.7 259.9l.5 1.4-.5-.9z"/>
<path d="M244.2 258.9v2.4l-.5-1.4z"/>
<path d="M243.7 260.4l.5 .9h-.5z"/>
<path d="M243.7 258.9h.5l-.5 1z"/>
<path d="M244.8 258.9h.5v2.4z"/>
<path d="M244.8 258.9l.5 2.4h-.5z"/>
</g>
<path d="M388.1 256.5v2.6M388.1 259.8v1.3M384.1 260.5h2.1M386.6 260.5h1.1M388.1 260.5h4M388.1 261.8v2.7M392.7 260.5h.9M394.2 260.5h4M398.7 260.5h.9M400.1 260.5h2.1" fill="none" stroke="#0ff" stroke-width=".3"/>
<path d="M133.5 75.7v3.8M102 126.2h3.9M161 126.2h4M133.5 173.6v3.8" fill="none" stroke="#000" stroke-width=".51"/>
<g fill="none" stroke="#f00" stroke-width=".3">
<path d="M262.7 100l-1.6 1.6M262.7 95.5l-1.6 1.7M262.7 91l-1.6 1.6M262.7 86.5l-1.6 1.7M263.1 81.6l-1.4 1.5M264.5 82.7l-.5 .9M265.2 81.6l-.6 1M268.8 81.6l-.5 1M272.5 81.6l-.5 1M276.2 81.6l-.6 1M279.9 81.6l-.6 1M281.7 81.7l1.5 1.4"/>
<path d="M282.1 91l2 2M282.1 86.5l2 2M282.1 99.9l1.8 1.8M282.1 95.4l1.8 1.9M282.4 83.4v.2M262.7 117.9l-1.6 1.7M262.7 113.5l-1.6 1.6M262.7 109l-1.6 1.6M262.7 104.5l-1.6 1.7M282.1 117.9l2 2M282.1 113.4l2 2M282.1 108.9l2 2"/>
<path d="M282.1 104.4l1.8 1.8M262.7 135.9l-1.6 1.7M262.7 131.4l-1.6 1.7M262.7 126.9l-1.6 1.7M262.7 122.4l-1.6 1.7M282.1 135.9l2 2M282.1 131.4l2 2M282.1 126.9l2 2M282.1 122.4l2 2M262.7 158.3l-1.6 1.7M262.7 153.8l-1.6 1.7M262.7 149.4l-1.6 1.6"/>
<path d="M262.7 144.9l-1.6 1.7M262.7 140.4l-1.6 1.6M262.9 140.3h-.1M282.1 158.3l2 2M282.1 153.8l2 2M282.1 149.3l2 2M282.1 144.8l2 2M282.1 140.4l2 1.9M262.7 162.8l-1.6 1.7M262.7 167.3l-1.2 1.3M265.9 168.6l-2.2 2.2M270.3 168.8l-2.2 2.2"/>
<path d="M274.6 168.9l-2.2 2.2M275.1 169.2l1.9 2M279.1 168.8l2.2 2.2M282.1 162.8l2 2M282.1 167.3l1.3 1.3M113.7 239.8l-2 2M154 239.9l-1.9 1.9M108.2 257.7l2.4 2.4M108.8 253.7l-.4 .5M109 254l1.4 1.4M110.5 252.1l-1.5 1.5M110.6 247.4l-2.3 2.3"/>
<path d="M110.8 242.7l-2.4 2.4M117.9 240.2l-1.7 1.6M122.4 240.2l-1.7 1.6M126.9 240.2l-1.7 1.6M131.3 240.2l-1.6 1.6M135.8 240.2l-1.7 1.6M140.3 240.2l-1.6 1.6M144.8 240.2l-1.7 1.6M149.3 240.2l-1.7 1.6M156.5 256.5l2.1 2.2M157.5 240.9l-1.4 1.4M158.5 244.5l-2.3 2.2"/>
<path d="M158.6 248.8l-2.2 2.2M158.8 253.2l-.7 .6M111.7 261.2l2 2M116.2 261.2l2 2M120.7 261.2l1.9 2M125.1 261.2l2 2M129.6 261.2l2 2M134.1 261.2l2 2M138.6 261.2l2 2M143.1 261.2l2 2M147.6 261.2l2 2M152.1 261.2l1.9 1.9"/>
<path d="M156.3 260.9l1.2 1.2"/>
</g>
<g fill="none" stroke="#80ffff" stroke-width=".3">
<path d="M133.5 27.4v11.9M133.5 40.9v1.4M133.5 43.8v12M133.5 78.9v9.5M346.9 78.9v9.5M133.5 89.9v1.5M133.5 92.9v4.4M133.5 98.8v1.5M346.9 89.9v1.5M346.9 92.9v4.4M346.9 98.8v1.5M133.5 101.8v4.4"/>
<path d="M133.5 107.7v1.5M133.5 110.7v4.4M133.5 116.6v1.6M133.5 119.7v4.4M346.9 101.8v4.4M346.9 107.7v1.5M346.9 110.7v4.4M346.9 116.6v1.6M346.9 119.7v4.4M133.5 125.6v1.5M133.5 128.6v4.4M133.5 134.5v1.5"/>
<path d="M133.5 137.5v4.4M346.9 125.6v1.5M346.9 128.6v4.4M346.9 134.5v1.5M346.9 137.5v4.4M133.5 143.4v1.5M133.5 146.4v4.5M133.5 152.3v1.5M133.5 155.3v4.5M346.9 143.4v1.5M346.9 146.4v4.5M346.9 152.3v1.5"/>
<path d="M346.9 155.4v4.4M133.5 161.3v1.5M133.5 164.3v9.4M346.9 161.3v1.5M346.9 164.3v9.4M133.5 187.4v11.9M133.5 200.8v1.5M133.5 203.8v11.9M133.5 237.3v11.9M133.5 250.7v1.5M133.5 253.7v11.9"/>
</g>
<g fill="none" stroke="#00ff3f" stroke-width=".3">
<path d="M115.1 19.3v11.5M117.6 19.8l-2.5 .5 2.5 .5M149.3 19.8l2.5 .5-2.5 .5M151.8 19.3v11.5M94.8 29.9h17M94.8 32.3h18.8M95.3 27.4l.5 2.5 .5-2.5M95.8 20.7v11.6M95.8 32.9v17.7M115.1 20.3h36.7M94.8 50.6h18.8M95.3 48.1l.5 2.5 .5-2.5"/>
<path d="M47.3 67.9v17M47.3 68.9h23.4M49.8 68.4l-2.5 .5 2.5 .5M68.2 68.4l2.5 .5-2.5 .5M70.7 67.9v17.2M108.1 67.9v18.5M108.1 68.9h50.7M110.6 68.4l-2.5 .5 2.5 .5M156.3 68.4l2.5 .5-2.5 .5M158.8 67.9v18.5M199.5 67.9v17.2M201.9 68.4l-2.4 .5 2.4 .5"/>
<path d="M213.2 68.9h-23.1M213.8 68.9h.3M213.8 70v9.7M214.1 70v9.7M214.7 68.9h14.7M220.3 68.4l2.5 .5-2.5 .5M222.8 67.9v17M256.1 68.9h6.6M258.2 75.4l2.5 .5-2.5 .5M258.6 68.4l2.5 .5-2.5 .5M260.7 74.9v10.2M261.1 67.9v17.8"/>
<path d="M262.7 67.9v7M262.7 76.9v6.5M263.4 68.9h18M263.6 75.4l-2.5 .5 2.5 .5M266.1 75.9h-14.2M278.9 75.9h14.1M281.4 75.4l2.5 .5-2.5 .5M282.1 68.9h7M282.1 67.9v7M282.1 76.9v6.3M283.9 74.9v18.1M284.1 67.9v17"/>
<path d="M286.6 68.4l-2.5 .5 2.5 .5M286.6 75.4l-2.5 .5 2.5 .5M94.8 81.2h18.5M95.3 83.7l.5-2.5 .5 2.5M95.8 81.2v90M94.8 171.2h18.5M95.3 168.7l.5 2.5 .5-2.5M249.7 170.3l11.8 .4M249.8 168.1l11.5 .3M250.1 172.8l.7-2.5 .4 2.6M250.4 165.6l.4 2.5 .6-2.5M251 163.1l-.4 12.2"/>
<path d="M106.3 272.8l2.5 .4-2.5 .5M108.4 262.3l.4 11.9M110.7 262.6l.4 11.5M113.5 272.5l-2.5 .6 2.5 .4M116 272.9l-15.7 .6M150.9 272.9l15.8 .6M153.4 272.5l2.5 .6-2.5 .4M156.2 262.6l-.4 11.5M158.5 262.3l-.4 11.9M160.6 272.8l-2.5 .4 2.5 .5"/>
</g>
<g fill="#00ff3f" stroke="#00ff3f" stroke-width=".3">
<path d="M96.3 31.9l.1 .4z"/>
<path d="M96.2 31.8l.2 .5z"/>
<path d="M96 31.7l.4 .6z"/>
<path d="M95.9 31.6l.5 .7z"/>
<path d="M95.6 31.6l.8 .7z"/>
<path d="M95.5 31.7l.1-.1 .8 .7z"/>
<path d="M95.5 31.7l.9 .6-1.1-.4z"/>
<path d="M95.3 31.9l1.1 .4-1.2-.3z"/>
<path d="M95.2 32l1.2 .3-1.2-.1z"/>
<path d="M95.2 32.2l1.2 .1-1.2 .1z"/>
<path d="M95.2 32.4l1.2-.1-1.2 .2z"/>
<path d="M95.2 32.5l1.2-.2-1.1 .4z"/>
<path d="M95.3 32.7l1.1-.4-.9 .5z"/>
<path d="M95.5 32.8l.9-.5z"/>
<path d="M95.6 32.9l.8-.6-.5 .6z"/>
<path d="M96.4 32.3l-.5 .6z"/>
<path d="M96.4 32.3l-.4 .6z"/>
<path d="M96.4 32.3l-.2 .5z"/>
<path d="M96.4 32.3l-.1 .3z"/>
<path d="M96.4 32.3v.2z"/>
<path d="M214.3 68.5l.1 .4z"/>
<path d="M214.2 68.4l.2 .5z"/>
<path d="M214 68.3l.4 .6z"/>
<path d="M213.8 68.2l.6 .7z"/>
<path d="M213.7 68.3l.7 .6z"/>
<path d="M213.5 68.3h.2l.7 .6z"/>
<path d="M213.3 68.5l.2-.2 .9 .6z"/>
<path d="M213.3 68.5l1.1 .4-1.2-.3z"/>
<path d="M213.2 68.6l1.2 .3-1.2-.1z"/>
<path d="M213.2 68.8l1.2 .1-1.2 .1z"/>
<path d="M213.2 69l1.2-.1-1.2 .3z"/>
<path d="M213.2 69.2l1.2-.3-1.1 .4z"/>
<path d="M213.3 69.3l1.1-.4z"/>
<path d="M213.5 69.4l.9-.5-.7 .6z"/>
<path d="M213.7 69.5l.7-.6z"/>
<path d="M214.4 68.9l-.6 .6z"/>
<path d="M214.4 68.9l-.4 .6z"/>
<path d="M214.4 68.9l-.2 .5z"/>
<path d="M214.4 68.9l-.1 .3z"/>
<path d="M214.4 68.9v.2z"/>
<path d="M214.6 68.5l.1 .4z"/>
<path d="M214.5 68.4l.2 .5z"/>
<path d="M214.3 68.3l.4 .6z"/>
<path d="M214.2 68.2l.5 .7z"/>
<path d="M214 68.3l.7 .6z"/>
<path d="M213.8 68.3h.2l.7 .6z"/>
<path d="M213.7 68.5l.1-.2 .9 .6z"/>
<path d="M213.7 68.5l1 .4-1.1-.3z"/>
<path d="M213.6 68.6l1.1 .3-1.2-.1z"/>
<path d="M213.5 68.8l1.2 .1-1.2 .1z"/>
<path d="M213.5 69l1.2-.1-1.1 .3z"/>
<path d="M213.6 69.2l1.1-.3-1 .4z"/>
<path d="M213.7 69.3l1-.4z"/>
<path d="M213.8 69.4l.9-.5-.7 .6z"/>
<path d="M214 69.5l.7-.6z"/>
<path d="M214.7 68.9l-.5 .6z"/>
<path d="M214.7 68.9l-.4 .6z"/>
<path d="M214.7 68.9l-.2 .5z"/>
<path d="M214.7 68.9l-.1 .3z"/>
<path d="M214.7 68.9v.2z"/>
<path d="M263.3 68.5l.1 .4z"/>
<path d="M263.1 68.4l.3 .5z"/>
<path d="M263 68.3l.4 .6z"/>
<path d="M262.8 68.2l.6 .7z"/>
<path d="M262.6 68.3l.8 .6z"/>
<path d="M262.4 68.3h.2l.8 .6z"/>
<path d="M262.3 68.5l.1-.2 1 .6z"/>
<path d="M262.3 68.5l1.1 .4-1.2-.3z"/>
<path d="M262.2 68.6l1.2 .3-1.3-.1z"/>
<path d="M262.1 68.8l1.3 .1-1.3 .1z"/>
<path d="M262.1 69l1.3-.1-1.2 .3z"/>
<path d="M262.2 69.2l1.2-.3-1.1 .4z"/>
<path d="M262.3 69.3l1.1-.4z"/>
<path d="M262.4 69.4l1-.5-.8 .6z"/>
<path d="M262.6 69.5l.8-.6z"/>
<path d="M263.4 68.9l-.6 .6z"/>
<path d="M263.4 68.9l-.4 .6z"/>
<path d="M263.4 68.9l-.3 .5z"/>
<path d="M263.4 68.9l-.1 .3z"/>
<path d="M263.4 68.9l-.1 .2z"/>
<path d="M282.6 68.5l.1 .4z"/>
<path d="M282.5 68.4l.2 .5z"/>
<path d="M282.3 68.3l.4 .6z"/>
<path d="M282.1 68.2l.6 .7z"/>
<path d="M281.9 68.3l.8 .6z"/>
<path d="M281.8 68.3h.1l.8 .6z"/>
<path d="M281.6 68.5l.2-.2 .9 .6z"/>
<path d="M281.6 68.5l1.1 .4-1.2-.3z"/>
<path d="M281.5 68.6l1.2 .3-1.3-.1z"/>
<path d="M281.4 68.8l1.3 .1-1.3 .1z"/>
<path d="M281.4 69l1.3-.1-1.2 .3z"/>
<path d="M281.5 69.2l1.2-.3-1.1 .4z"/>
<path d="M281.6 69.3l1.1-.4z"/>
<path d="M281.8 69.4l.9-.5-.8 .6z"/>
<path d="M281.9 69.5l.8-.6z"/>
<path d="M282.7 68.9l-.6 .6z"/>
<path d="M282.7 68.9l-.4 .6z"/>
<path d="M282.7 68.9l-.2 .5z"/>
<path d="M282.7 68.9l-.1 .3z"/>
<path d="M282.7 68.9v.2z"/>
</g>
<text font-size="4.5" x="307.6" y="278.1">LC135H-N-□</text>
<g font-size="3.7">
<text x="130.3" y="18.3">55.1</text>
<text x="93.8" y="26.2" transform="rotate(-90 93.8 26.2)">3.5</text>
<text x="93.8" y="44.7" transform="rotate(-90 93.8 44.7)">27.5</text>
<text x="261.4" y="56.5">A-A ( 1 : 1.5 )</text>
<text x="57.1" y="66.9">35</text>
<text x="131.6" y="66.9">76</text>
<text x="191.1" y="66.9">21.5</text>
<text x="211.7" y="66.9">0.5</text>
<text x="224.7" y="66.9">13</text>
<text x="259.6" y="66.9">2.5</text>
<text x="270.5" y="66.9">29</text>
<text x="282.1" y="66.9">3</text>
<text x="252.9" y="73.9">0.5</text>
<text x="287.5" y="73.9">0.3</text>
<text x="142" y="78.9">A</text>
<text x="93.8" y="129" transform="rotate(-90 93.8 129)">135</text>
<text x="102.8" y="137.3">B</text>
<text x="161.8" y="137.3">B</text>
<text x="248.7" y="171.4" transform="rotate(-88 248.7 171.4)">3.4</text>
<text x="142" y="176.7">A</text>
<text x="122.6" y="232.9">B-B ( 1 : 1.5 )</text>
<text x="249.8" y="261.3">株式会社タカチ電機工業</text>
<text x="307.6" y="262.4">ハンドタイププラスチックケース</text>
<text x="101.2" y="271.4" transform="rotate(-2 101.2 271.4)">3.4</text>
<text x="161.3" y="271.3" transform="rotate(2 161.3 271.3)">3.4</text>
<text x="389.6" y="275.8">1:1.5</text>
<text x="258.4" y="282.3">横田</text>
<text x="283.4" y="282.3">野村</text>
<text x="325.3" y="286.7">2017/03/31</text>
<text x="387.7" y="284.8">2</text>
<text x="396.7" y="284.7">5</text>
</g>
<g font-size="3" fill="#f00">
<text x="301.7" y="257">品名/Title</text>
<text x="227.5" y="271.9">承認/Approved</text>
<text x="253" y="272.1">検図/Checked</text>
<text x="278.4" y="272">製図/Created</text>
<text x="301.7" y="272">型番/Product number</text>
<text x="382.6" y="270">尺度/Scale</text>
<text x="301.7" y="286.6">作成日/Date</text>
</g>
<text font-size="3" x="392.4" y="284.5">/</text>
<text font-size="2.8" x="307.6" y="267.4">HAND-HELD PLASTIC CASE</text>
<text font-size="2.1" x="249.8" y="266.6">TAKACHI ELECTRONICS ENCLOSURE CO., LTD.</text>
</svg>
